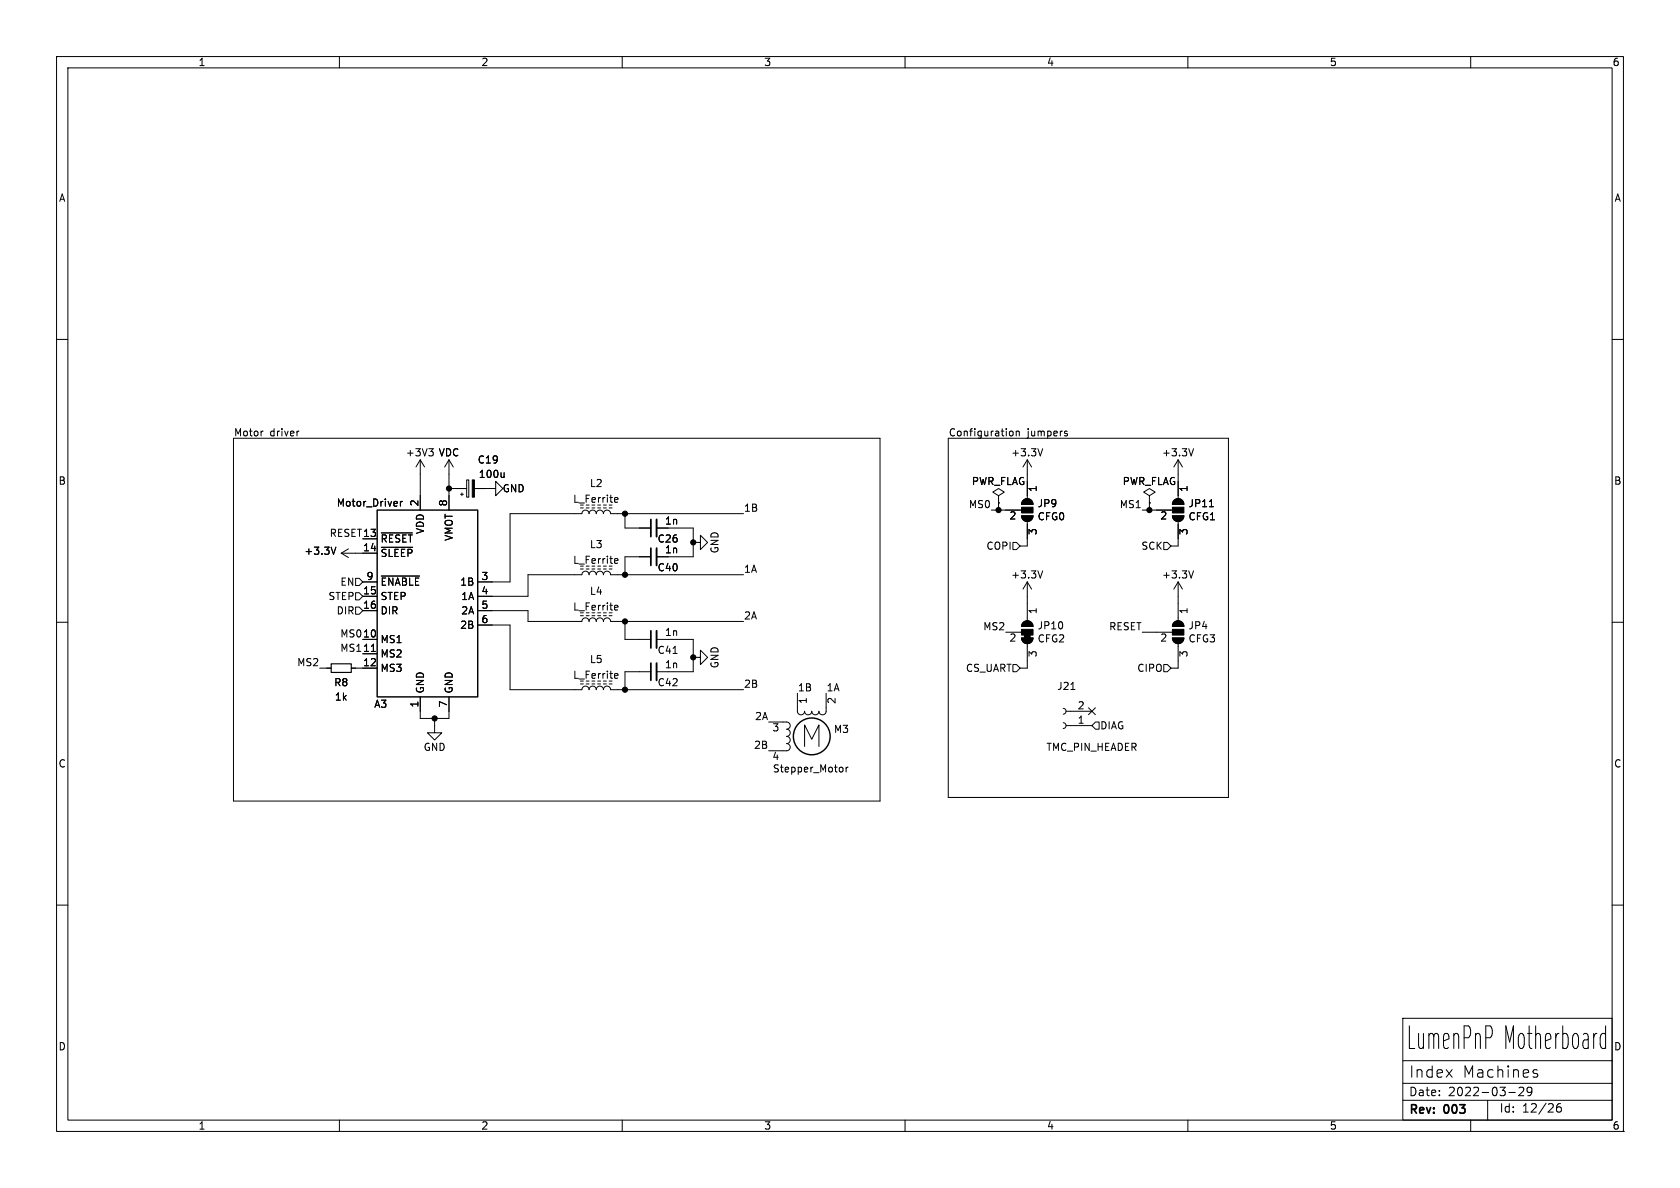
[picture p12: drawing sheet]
<svg xmlns="http://www.w3.org/2000/svg" width="297mm" height="210mm" viewBox="0 0 297 210" stroke-linecap="round" stroke-linejoin="round" font-family="sans-serif">
<g fill="none" stroke="#000" stroke-width=".18">
<path d="M10 10h277v190h-277zM12 12h273v186h-273zM60 10v2M110 10v2M160 10v2M210 10v2M260 10v2M10 60h2M285 60h2M41.3 77.5h114.3v64.1h-114.3zM46.4 76.2h.1M52.7 76.2h.2"/>
<path d="M75.8 79.3h.8l-.4 .5M76.4 79.8l.2 .2v.3l-.2 .3M167.6 77.5h49.6v63.5h-49.6zM178.6 76.3l.3-.1 .2 .3-.1 .4-.1 .2-.3-.1M179.7 76.3l.1-.1 .3 .1 .1 .8M179.7 76.2v.9M184.3 79.3l-.4 1.3M188.4 76.2l.3 .1M188.4 76.6l.3 .1v.2l-.2 .2h-.2M211 79.3l-.4 1.3M59.4 96.7l-.4 1.3M60.3 97.8l1.3 .8"/>
<path d="M60.3 97.8h6.4M61.6 97l-1.3 .8M64.1 95.3h2.6M67.4 94.2h5.5M67.4 96.7h5.6M70.8 88.6v.9M71.2 88.6l-.4 .3M74.3 81.3l-.8 1.3M74.3 81.3v8.9M74.3 81.3l.8 1.3M79.4 81.3l-.8 1.3M79.4 81.3v8.9"/>
<path d="M79.4 81.3l.7 1.3M79.4 86.4h3.1M81.4 87.4h.5M81.7 87.1v.5M82.5 84.8h.4v3.1h-.4zM83.9 86.4h3.7v-1.3l1.3 1.3-1.3 1.2v-1.2M89.1 83.6v.8M89.1 84.3l-.2 .1M108.8 87.9l.4 .1 .1 .3-.7 .1M108.8 98.7l.4 .1 .1 .2-.7 .2M109.2 88.7l-.4 .1M109.2 99.5l-.4 .1"/>
<path d="M110.5 90.8v2.5h4.6M115.1 98.4h-4.6v3.2M116.1 93.3h6.5v5.1h-6.5M122.6 95.9h1.2v-1.3l1.3 1.3-1.3 1.3v-1.3M131.4 90.8h-23.5a.64 .64 0 0 0-.6-.6 .64 .64 0 0 0-.6 .6 .64 .64 0 0 0-.7-.6 .64 .64 0 0 0-.6 .6 .64 .64 0 0 0-.6-.6 .64 .64 0 0 0-.7 .6 .64 .64 0 0 0-.6-.6 .64 .64 0 0 0-.6 .6h-12.7v12.1h-5.7M175.3 90.2h5.3M176.5 87.6l1-.6-1-.6-1 .6 1 .6v1.3M176.5 88.9h.1M176.5 88.9v1.3M179.1 95.9h.6l.6 .6-.6 .7h-.6zM180.6 91.2h2a1.02 1.02 0 0 1-1 1 1.02 1.02 0 0 1-1-1zM180.9 88.4a1.02 1.02 0 0 1 1.1-.2 1.02 1.02 0 0 1 .6 1h-2z"/>
<path d="M181.6 81.3l-.8 1.3M181.6 81.3v6.8M181.6 92.2v4.3h-1.3M181.6 81.3l.8 1.3M201.9 90.2h5.4M203.2 87.6l1-.6-1-.6-1 .6 1 .6v1.3M203.2 88.9h.1M203.2 88.9v1.3M205.7 95.9h.7l.6 .6-.6 .7h-.7zM207.3 91.2h2a1.02 1.02 0 0 1-1 1 1.02 1.02 0 0 1-1-1zM207.6 88.4a1.02 1.02 0 0 1 1.1-.2 1.02 1.02 0 0 1 .6 1h-2zM208.3 81.3l-.8 1.3"/>
<path d="M208.3 81.3v6.8M208.3 92.2v4.3h-1.3M208.3 81.3l.7 1.3M213.8 89.6h.7M10 110h2M56.5 118.1h2M62.1 118.1h4.6M62.9 104.8h.6l.6 .6-.6 .6h-.6zM62.9 107.3h.6l.6 .7-.6 .6h-.6zM62.9 102.2h.6l.6 .7-.6 .6h-.6zM64.1 113h2.6M64.1 115.6h2.6"/>
<path d="M64.1 105.4h2.6M64.1 108h2.6M64.1 102.9h2.6M65.6 115.2h.8M67.4 101.8h6.8M84.5 108h8.8v1.9h9.6a.64 .64 0 0 1 .6-.7 .64 .64 0 0 1 .6 .7 .64 .64 0 0 1 .7-.7 .64 .64 0 0 1 .6 .7 .64 .64 0 0 1 .6-.7 .64 .64 0 0 1 .7 .7 .64 .64 0 0 1 .6-.7 .64 .64 0 0 1 .6 .7h23.5M84.5 110.5h5.7v11.4h12.7a.64 .64 0 0 1 .6-.6 .64 .64 0 0 1 .6 .6 .64 .64 0 0 1 .7-.6 .64 .64 0 0 1 .6 .6 .64 .64 0 0 1 .6-.6 .64 .64 0 0 1 .7 .6 .64 .64 0 0 1 .6-.6 .64 .64 0 0 1 .6 .6h23.5M108.8 107l.4 .1 .1 .2-.7 .1M108.8 119.1h.4l.1 .3-.7 .1M109.2 107.8h-.4M109.2 119.9h-.4M110.5 109.9v3.1h4.6"/>
<path d="M115.1 118.7h-4.6v3.2M116.1 113h6.5v5.7h-6.5M119 115.5h.7M122.6 116.2h1.2v-1.3l1.3 1.3-1.3 1.3v-1.3M131.4 101.6h-23.5a.64 .64 0 0 0-.6-.6 .64 .64 0 0 0-.6 .6 .64 .64 0 0 0-.7-.6 .64 .64 0 0 0-.6 .6 .64 .64 0 0 0-.6-.6 .64 .64 0 0 0-.7 .6 .64 .64 0 0 0-.6-.6 .64 .64 0 0 0-.6 .6h-9.6v3.8h-8.8M177.8 111.8h2.8M179.1 117.5h.6l.6 .6-.6 .6h-.6zM180.6 112.8h2a1.02 1.02 0 0 1-1 1 1.02 1.02 0 0 1-1-1zM180.9 110a1.02 1.02 0 0 1 1.1-.2 1.02 1.02 0 0 1 .6 .9h-2zM181.6 113.8v4.3h-1.3M181.6 102.9v6.8M181.6 102.9l-.8 1.2"/>
<path d="M181.6 102.9l.8 1.2M184.3 100.9l-.4 1.3M201.9 111.8h5.4M205.7 117.5h.7l.6 .6-.6 .6h-.7zM207.3 112.8h2a1.02 1.02 0 0 1-1 1 1.02 1.02 0 0 1-1-1zM207.6 110a1.02 1.02 0 0 1 1.1-.2 1.02 1.02 0 0 1 .6 .9h-2zM208.3 113.8v4.3h-1.3M208.3 102.9v6.8M208.3 102.9l-.8 1.2M208.3 102.9l.7 1.2M211 100.9l-.4 1.3M285 110h2"/>
<path d="M74.3 123.2v3.8h5.1v-3.8M76.8 127v2.5h1.3l-1.3 1.3-1.2-1.3h1.2M135.9 127.6h3.2a.64 .64 0 0 1 .6 .7 .64 .64 0 0 1-.6 .6 .64 .64 0 0 1 .6 .6 .64 .64 0 0 1-.6 .7 .64 .64 0 0 1 .6 .6 .64 .64 0 0 1-.6 .6 .64 .64 0 0 1 .6 .7 .64 .64 0 0 1-.6 .6h-3.2M141 122.6v3.1a.64 .64 0 0 0 .6 .7 .64 .64 0 0 0 .6-.7 .64 .64 0 0 0 .7 .7 .64 .64 0 0 0 .6-.7 .64 .64 0 0 0 .6 .7 .64 .64 0 0 0 .7-.7 .64 .64 0 0 0 .6 .7 .64 .64 0 0 0 .6-.7v-3.1M142.2 132v-3.9l1.3 2.6 1.3-2.6v3.9M148.8 135.6l.2 .3v.3l-.2 .3M149.6 135.6v.9M149.9 135.6l-.3 .3M188 125.2l.3 .2 .2 .3-.2 .4-.3 .1M188 127.8l.3 .1 .2 .4-.2 .3-.3 .2M188.5 125.7h4.5M188.5 128.3h4.5"/>
<path d="M189.3 121.9h.7M192.4 125.1l1.2 1.2M193.6 125.1l-1.2 1.2M193.7 127.6h.6v1.3h-.6l-.7-.6zM10 160h2M285 160h2M60 198v2M110 198v2M160 198v2M210 198v2M248 180h37v18h-37zM248 194.5h37"/>
<path d="M248 191.5h37M248 187.5h37M260 198v2M263 194.5v3.5M266.7 193.1h1.2M268.5 192.3l.6-.1 .2 .1 .1 .3-.9 1.1h.9M270.8 192.8l-.3 .3h-.3l-.2-.3 .1-.5 .4-.1 .2 .1a.99 .99 0 0 1-.3 1.4h-.3M271.1 189.7l.5 .1 .3 .2-.1 .3-.6 .1M271.1 189.2l.2-.1 .5 .1M275.9 195.1a.59 .59 0 0 0-.7 .6v.6l.1 .2 .4 .1 .3-.1v-.5l-.1-.3h-.4l-.3 .3M283.3 182.7h.4l.1 .2M283.8 181.3v4"/>
<path d="M283.8 185.2l-.1 .1h-.4M287 200h.1"/>
</g>
<path d="M116.1 91.8v3.1M116.1 96.9v3M116.1 111.5v3.1M116.1 117.2v3.1" fill="none" stroke="#000" stroke-width=".33"/>
<path d="M115.1 91.8v3.1M115.1 96.9v3M115.1 111.5v3.1M115.1 117.2v3.1" fill="none" stroke="#000" stroke-width=".3"/>
<g fill="#000" stroke="#000" stroke-width=".18">
<path d="M83.5 84.8h.4v3.1h-.4zM180.9 88.4a1.02 1.02 0 0 1 1.1-.2 1.02 1.02 0 0 1 .6 1h-2zM180.6 89.7h2v1h-2zM180.6 91.2h2a1.02 1.02 0 0 1-1 1 1.02 1.02 0 0 1-1-1zM207.6 88.4a1.02 1.02 0 0 1 1.1-.2 1.02 1.02 0 0 1 .6 1h-2zM207.3 89.7h2v1h-2zM207.3 91.2h2a1.02 1.02 0 0 1-1 1 1.02 1.02 0 0 1-1-1zM180.9 110a1.02 1.02 0 0 1 1.1-.2 1.02 1.02 0 0 1 .6 .9h-2zM181.1 112.3h1v.5h-1zM180.6 112.8h2a1.02 1.02 0 0 1-1 1 1.02 1.02 0 0 1-1-1zM180.6 111.3h2v1h-2zM207.6 110a1.02 1.02 0 0 1 1.1-.2 1.02 1.02 0 0 1 .6 .9h-2z"/>
<path d="M207.3 111.3h2v1h-2zM207.3 112.8h2a1.02 1.02 0 0 1-1 1 1.02 1.02 0 0 1-1-1z"/>
<circle cx="79.4" cy="86.4" r=".46"/>
<circle cx="110.5" cy="90.8" r=".46"/>
<circle cx="122.6" cy="95.9" r=".46"/>
<circle cx="176.5" cy="90.2" r=".46"/>
<circle cx="203.2" cy="90.2" r=".46"/>
<circle cx="110.5" cy="101.6" r=".46"/>
<circle cx="110.5" cy="109.9" r=".46"/>
<circle cx="122.6" cy="116.2" r=".46"/>
<circle cx="76.8" cy="127" r=".46"/>
<circle cx="110.5" cy="121.9" r=".46"/>
</g>
<path d="M58.5 117.3h3.6v1.6h-3.6z" fill="none" stroke="#000" stroke-width=".2"/>
<g fill="none" stroke="#000" stroke-width=".25">
<path d="M66.7 90.2h17.8v33h-17.8z"/>
<circle cx="143.5" cy="130.2" r="3.3"/>
</g>
<text font-size="5.6" x="248.7" y="185.7">LumenPnP Motherboard</text>
<g font-size="2.8">
<text x="249" y="190.7">Index</text>
<text x="258.5" y="190.7">Machines</text>
</g>
<g font-size="2.1">
<text x="249" y="197.3">Rev:</text>
<text x="249" y="194">Date:</text>
<text x="255.4" y="197.3">003</text>
<text x="256" y="194">2022-03-29</text>
<text x="265" y="196.9">Id:</text>
<text x="269.1" y="196.9">12/26</text>
</g>
<g font-size="1.8">
<text x="35" y="11.9">1</text>
<text x="85" y="11.9">2</text>
<text x="135" y="11.9">3</text>
<text x="185" y="11.9">4</text>
<text x="235" y="11.9">5</text>
<text x="285" y="11.9">6</text>
<text x="10.3" y="35.9">A</text>
<text x="285.3" y="35.9">A</text>
<text x="41.3" y="77.2">Motor</text>
<text x="47.7" y="77.2">driver</text>
<text x="167.6" y="77.2">Configuration</text>
<text x="181.6" y="77.2">jumpers</text>
<text x="71.7" y="80.9">+3V3</text>
<text x="77.5" y="80.9">VDC</text>
<text x="84.4" y="82.1">C19</text>
<text x="178.7" y="80.9">+3.3V</text>
<text x="205.3" y="80.9">+3.3V</text>
<text x="10.3" y="85.9">B</text>
<text x="59.4" y="89.8">Motor_Driver</text>
<text x="74" y="89.6" transform="rotate(-90 74 89.6)">2</text>
<text x="79.1" y="89.6" transform="rotate(-90 79.1 89.6)">8</text>
<text x="84.5" y="84.7">100u</text>
<text x="88.8" y="87.2">GND</text>
<text x="101.2" y="89.1">L_Ferrite</text>
<text x="104.2" y="86.3">L2</text>
<text x="171.2" y="89.9">MS0</text>
<text x="171.7" y="86">PWR_FLAG</text>
<text x="183.3" y="89.9">JP9</text>
<text x="183.6" y="87.1" transform="rotate(-90 183.6 87.1)">1</text>
<text x="197.9" y="89.9">MS1</text>
<text x="198.4" y="86">PWR_FLAG</text>
<text x="210" y="89.9">JP11</text>
<text x="210.3" y="87.1" transform="rotate(-90 210.3 87.1)">1</text>
<text x="285.3" y="85.9">B</text>
<text x="58.2" y="95">RESET13</text>
<text x="64.1" y="95">13</text>
<text x="75.2" y="94.5" transform="rotate(-90 75.2 94.5)">VDD</text>
<text x="80.2" y="95.7" transform="rotate(-90 80.2 95.7)">VMOT</text>
<text x="117.5" y="92.9">1n</text>
<text x="131.4" y="90.5">1B</text>
<text x="178.4" y="92.2">2</text>
<text x="183.3" y="92.2">CFG0</text>
<text x="183.6" y="94.7" transform="rotate(-90 183.6 94.7)">3</text>
<text x="205" y="92.2">2</text>
<text x="210" y="92.2">CFG1</text>
<text x="210.3" y="94.7" transform="rotate(-90 210.3 94.7)">3</text>
<text x="53.7" y="98.3">+3.3V</text>
<text x="64.1" y="97.5">14</text>
<text x="67.2" y="96.1">~{RESET}</text>
<text x="67.2" y="98.7">~{SLEEP}</text>
<text x="101.2" y="99.9">L_Ferrite</text>
<text x="104.2" y="97.1">L3</text>
<text x="116.2" y="96.1">C26</text>
<text x="116.2" y="101.2">C40</text>
<text x="117.5" y="98">1n</text>
<text x="127.2" y="97.9" transform="rotate(-90 127.2 97.9)">GND</text>
<text x="131.4" y="101.3">1A</text>
<text x="174.3" y="97.4">COPI</text>
<text x="201.7" y="97.4">SCK</text>
<text x="58" y="106.3">STEP</text>
<text x="60.1" y="103.7">EN</text>
<text x="64.1" y="105.2">15</text>
<text x="64.1" y="107.7">16</text>
<text x="64.7" y="102.6">9</text>
<text x="67.2" y="106.3">STEP</text>
<text x="67.2" y="103.7">~{ENABLE}</text>
<text x="81.3" y="103.7">1B</text>
<text x="81.4" y="106.3">1A</text>
<text x="85" y="102.6">3</text>
<text x="85" y="105.2">4</text>
<text x="85" y="107.7">5</text>
<text x="104.2" y="105.4">L4</text>
<text x="178.7" y="102.5">+3.3V</text>
<text x="205.3" y="102.5">+3.3V</text>
<text x="59.4" y="108.8">DIR</text>
<text x="60.1" y="112.8">MS0</text>
<text x="64.1" y="112.8">10</text>
<text x="67.2" y="113.9">MS1</text>
<text x="67.2" y="108.8">DIR</text>
<text x="81.3" y="111.4">2B</text>
<text x="81.4" y="108.8">2A</text>
<text x="85" y="110.2">6</text>
<text x="101.2" y="108.1">L_Ferrite</text>
<text x="117.5" y="112.6">1n</text>
<text x="131.4" y="109.6">2A</text>
<text x="173.7" y="111.5">MS2</text>
<text x="178.4" y="113.7">2</text>
<text x="183.3" y="113.8">CFG2</text>
<text x="183.3" y="111.5">JP10</text>
<text x="183.6" y="108.7" transform="rotate(-90 183.6 108.7)">1</text>
<text x="196" y="111.5">RESET</text>
<text x="205" y="113.7">2</text>
<text x="210" y="111.5">JP4</text>
<text x="210" y="113.8">CFG3</text>
<text x="210.3" y="108.7" transform="rotate(-90 210.3 108.7)">1</text>
<text x="52.4" y="117.8">MS2</text>
<text x="60.1" y="115.3">MS1</text>
<text x="64.1" y="115.3">11</text>
<text x="64.1" y="117.9">12</text>
<text x="67.2" y="116.4">MS2</text>
<text x="67.2" y="119">MS3</text>
<text x="104.2" y="117.4">L5</text>
<text x="116.2" y="115.8">C41</text>
<text x="117.5" y="118.3">1n</text>
<text x="127.2" y="118.2" transform="rotate(-90 127.2 118.2)">GND</text>
<text x="170.7" y="119">CS_UART</text>
<text x="183.6" y="116.3" transform="rotate(-90 183.6 116.3)">3</text>
<text x="201" y="119">CIPO</text>
<text x="210.3" y="116.3" transform="rotate(-90 210.3 116.3)">3</text>
<text x="59" y="121.5">R8</text>
<text x="59.1" y="124.1">1k</text>
<text x="66.1" y="125.3">A3</text>
<text x="74" y="125.2" transform="rotate(-90 74 125.2)">1</text>
<text x="75.2" y="122.7" transform="rotate(-90 75.2 122.7)">GND</text>
<text x="79.1" y="125.2" transform="rotate(-90 79.1 125.2)">7</text>
<text x="80.2" y="122.7" transform="rotate(-90 80.2 122.7)">GND</text>
<text x="101.2" y="120.2">L_Ferrite</text>
<text x="116.2" y="121.5">C42</text>
<text x="131.4" y="121.7">2B</text>
<text x="141" y="122.3">1B</text>
<text x="143" y="124.5" transform="rotate(-90 143 124.5)">1</text>
<text x="146" y="122.3">1A</text>
<text x="148" y="124.5" transform="rotate(-90 148 124.5)">2</text>
<text x="186.8" y="122.2">J21</text>
<text x="190.4" y="125.5">2</text>
<text x="133.4" y="127.4">2A</text>
<text x="136.5" y="129.6">3</text>
<text x="147.3" y="129.8">M3</text>
<text x="190.4" y="128">1</text>
<text x="194.4" y="129.1">DIAG</text>
<text x="10.3" y="135.9">C</text>
<text x="74.8" y="132.9">GND</text>
<text x="133.2" y="132.5">2B</text>
<text x="136.5" y="134.7">4</text>
<text x="136.5" y="136.8">Stepper_Motor</text>
<text x="184.9" y="132.9">TMC_PIN_HEADER</text>
<text x="285.3" y="135.9">C</text>
<text x="10.3" y="185.9">D</text>
<text x="285.3" y="185.9">D</text>
<text x="35" y="199.9">1</text>
<text x="85" y="199.9">2</text>
<text x="135" y="199.9">3</text>
<text x="185" y="199.9">4</text>
<text x="235" y="199.9">5</text>
<text x="285" y="199.9">6</text>
</g>
</svg>
